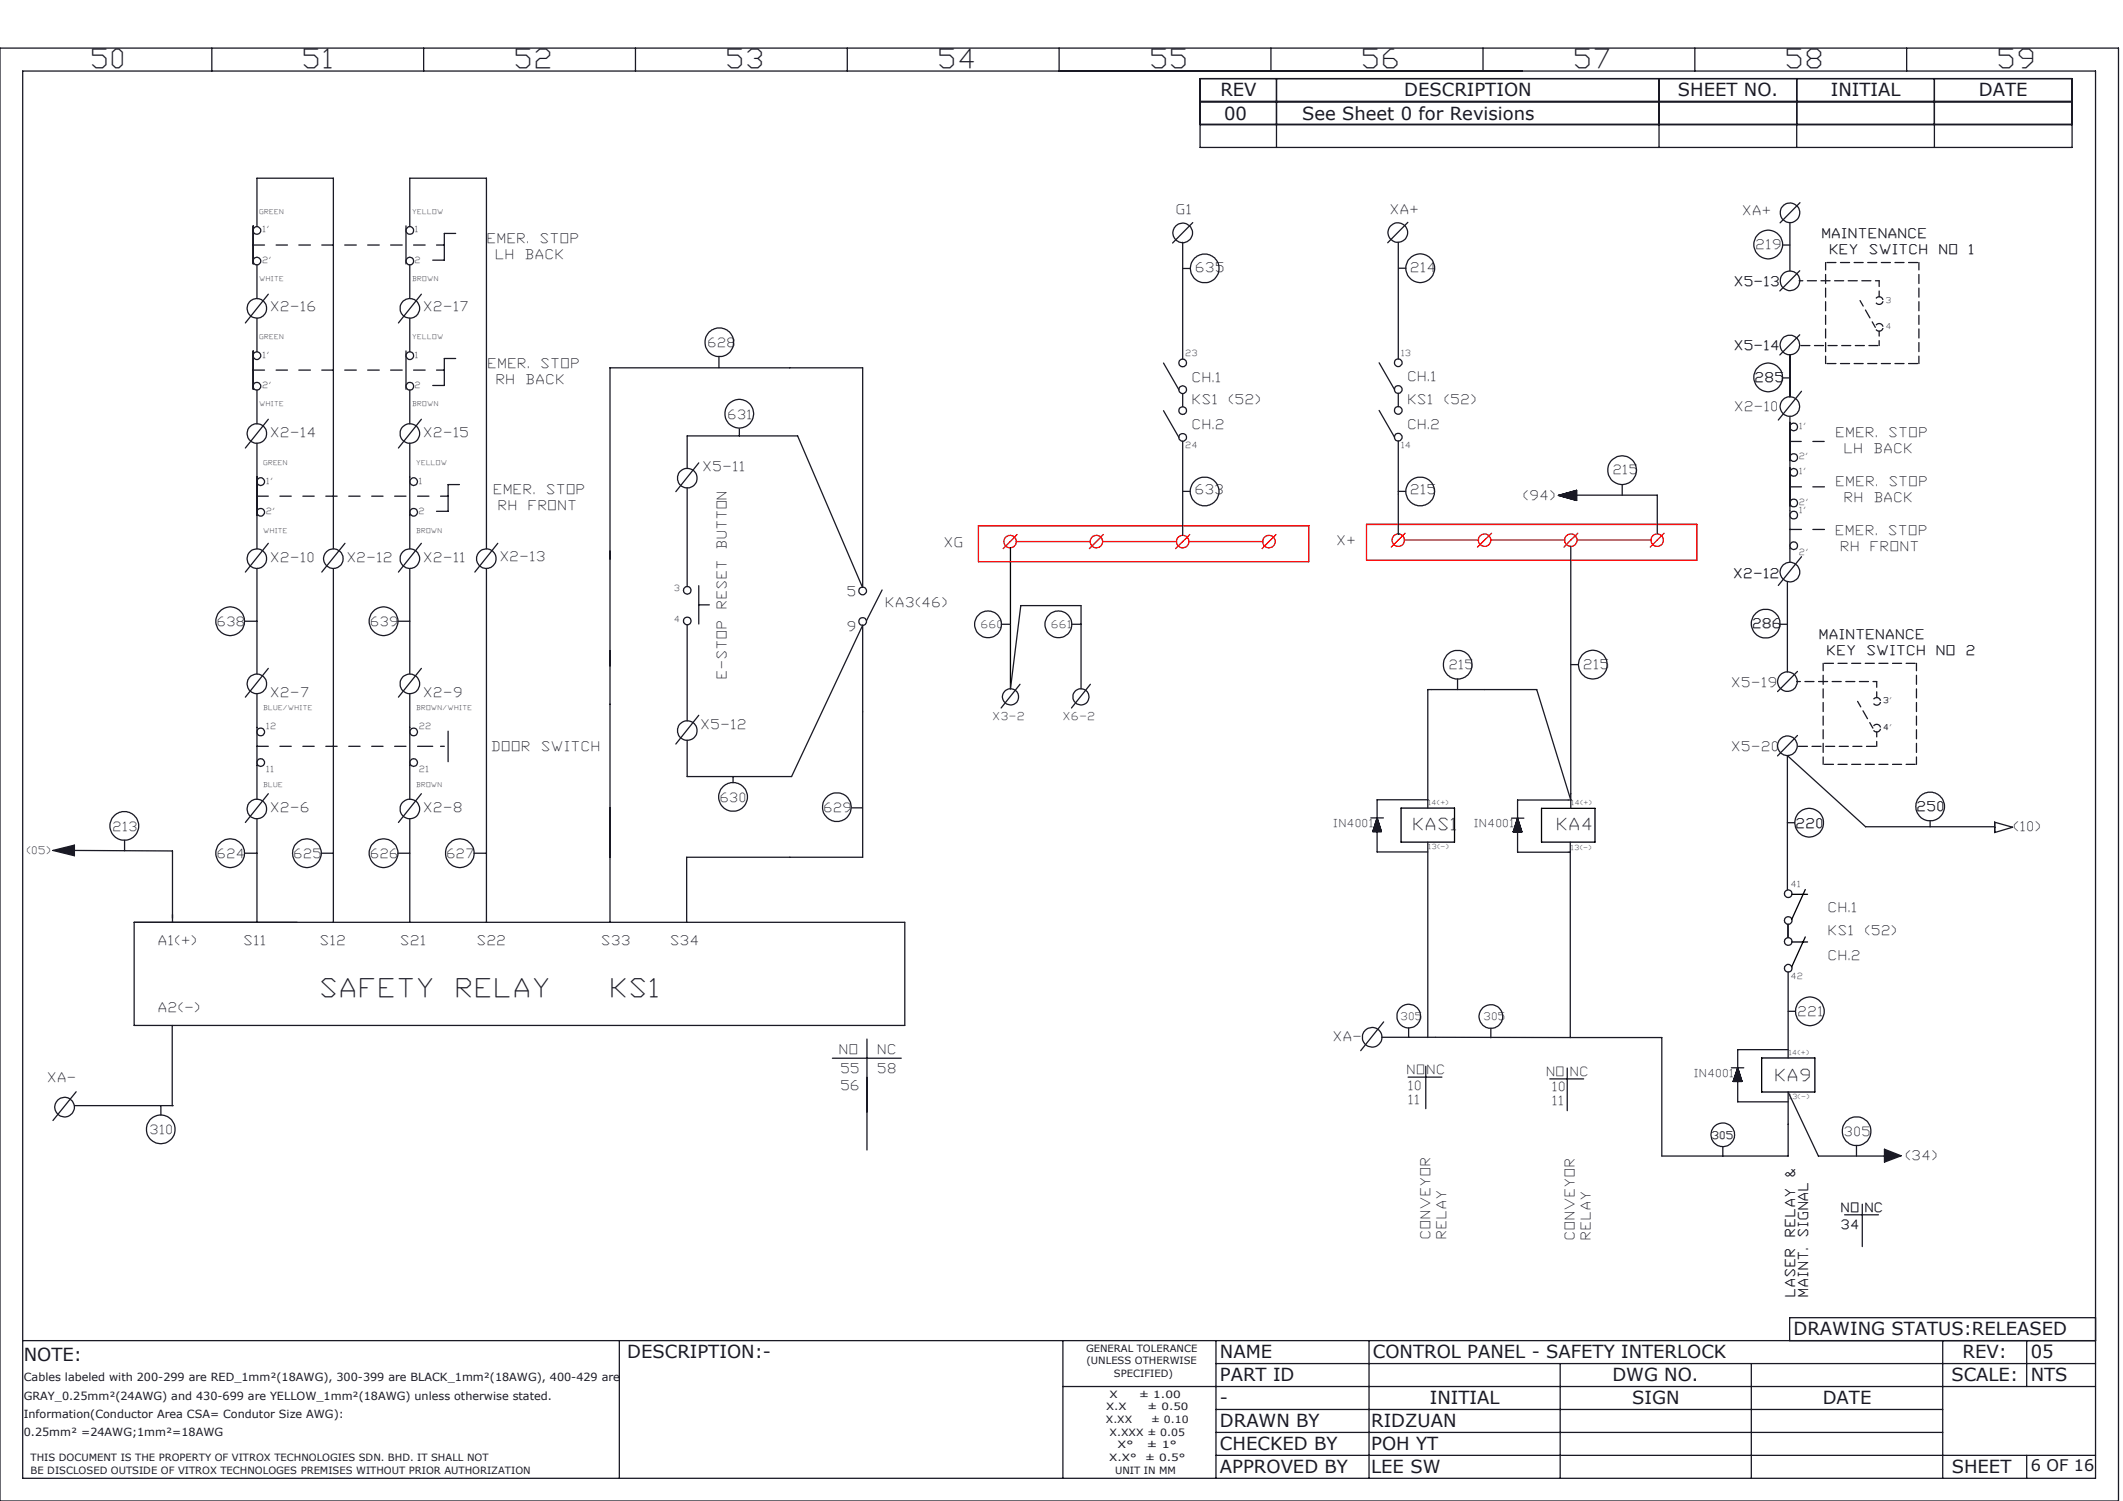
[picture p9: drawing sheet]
<svg xmlns="http://www.w3.org/2000/svg" width="297mm" height="210mm" viewBox="0 0 297 210" stroke-linecap="round" stroke-linejoin="round" font-family="sans-serif">
<g fill="none" stroke="#f00" stroke-width=".18">
<path d="M136.9 73.5h46.2v5.1h-46.2zM142.2 75.8h10.3M142.3 74.8l-2 2M154.3 75.8h10.3M154.3 74.8l-1.9 2M166.3 75.8h10.4M166.4 74.8l-1.9 2M178.5 74.8l-1.9 2M191.2 73.4h46.2v5h-46.2zM196.5 75.6h10.3M196.6 74.6l-2 1.9M208.6 75.6h10.3"/>
<path d="M208.7 74.6l-2 1.9M220.6 75.6h10.4M220.7 74.6l-1.9 1.9M232.8 74.6l-1.9 1.9"/>
<circle cx="141.3" cy="75.8" r=".86"/>
<circle cx="153.4" cy="75.8" r=".88"/>
<circle cx="165.5" cy="75.8" r=".87"/>
<circle cx="177.5" cy="75.8" r=".87"/>
<circle cx="195.6" cy="75.6" r=".86"/>
<circle cx="207.7" cy="75.6" r=".87"/>
<circle cx="219.8" cy="75.6" r=".87"/>
<circle cx="231.8" cy="75.6" r=".87"/>
</g>
<g fill="none" stroke="#191924" stroke-width=".18">
<path d="M0 6.7h296.4v203.3h-296.4zM3.2 9.9h290v196.9h-290zM29.6 6.7v3.2M59.3 6.7v3.2M88.9 6.7v3.2M118.5 6.7v3.2M148.2 6.7v3.2M167.9 11h122v9.6h-122zM167.9 14.2h122M167.9 17.4h122M177.8 6.7v3.2M178.6 11v9.6"/>
<path d="M207.5 6.7v3.2M232.1 11v9.6M237.1 6.7v3.2M251.4 11v9.6M266.7 6.7v3.2M270.6 11v9.6M35.4 31.6v5.3M35.4 34.3h1.6M35.9 31.7v-6.8h10.7v51.9M35.9 37.1v4.7M38.6 34.3h1.6M41.8 34.3h1.6"/>
<path d="M45 34.3h1.6M48.2 34.3h1.6M51.4 34.3h1.7M54.6 34.3h1.7M56.8 31.6v5.3M57.3 31.7v-6.8h10.8v51.9M57.3 37.1v4.7M57.9 34.3h1.6M61.1 34.3h1.1M63.7 32.7h-1.5v3.7h-1.7M165.5 33.9v16.3M165.5 37.6h1"/>
<path d="M166.9 31.1l-2.9 2.9M195.6 33.9v16.3M195.7 37.5h1M197 31.1l-2.9 2.9M249.4 34.3h1M251.8 28.4l-2.8 2.8M35.4 49.1v5.4M35.4 51.8h1.6M35.9 44.5v4.7M35.9 54.6v4.7M37.5 58.7l-3.2 4M37.5 41.2l-3.2 4"/>
<path d="M38.6 51.8h1.6M41.8 51.8h1.6M45 51.8h1.6M48.2 51.8h1.6M51.4 51.8h1.7M54.6 51.8h1.7M56.8 49.1v5.4M57.3 44.5v4.7M57.3 54.6v4.7M57.9 51.8h1.6M58.9 58.7l-3.2 4M58.9 41.2l-3.2 4"/>
<path d="M61.1 51.8h1.1M63.7 50.2h-1.5v3.7h-1.7M85.3 51.5h35.4v30.7M85.3 51.4v77.6M100.6 49.9v1.5M103.4 60v1M162.8 57.5l2.1 3.7M162.8 50.8l2.1 3.7M165.5 55.1v1.8M192.9 57.4l2.2 3.8M192.9 50.8l2.2 3.7M195.6 55v1.9"/>
<path d="M250.4 59.1v17.7M252 54.7l-3.2 4.1M35.9 62v14.8M35.9 79.5v14.8M35.9 69.4h1.6M37.5 76l-3.2 4M39.2 69.4h1.5M42.4 69.4h1.6M45.6 69.4h1.6M46.6 79.5v49.5M48.3 76l-3.3 4M48.8 69.4h1.6"/>
<path d="M52 69.4h1.6M55.2 69.4h1.6M57.3 62v14.8M57.3 79.5v14.8M58.4 69.4h1.6M58.9 76l-3.2 4M61.6 69.4h1.1M64.3 67.8h-1.6v3.7h-1.6M68.1 79.5v49.5M69.6 76l-3.2 4M96.1 65.5v-4.5h15.5l9 21.2M96.1 68.3v13.7"/>
<path d="M97.8 64.8l-3.3 4M165.5 61.7v13.2M165.5 68.7h1M195.6 74.7h.1M195.6 61.7v13M195.6 68.7h1M218 69.3l2.6-.7v1.4zM219.7 76.4v36.7M220.6 69.3h11.2v5.4M226.9 67.8v1.5M250.4 61.8h1.6M250.4 68.1h1.6"/>
<path d="M250.4 74.1h1.6M253.6 61.8h1.6M253.6 68.1h1.6M253.6 74.1h1.6M34.2 86.9h1.7M35.9 97v14.8M37.5 93.5l-3.2 4M55.7 86.9h1.6M57.3 97v14.8M58.9 93.5l-3.2 4M96.1 87.4v13.5M97.8 81.9v5.4"/>
<path d="M97.8 84.6h1.4M123.4 82.5l-2.2 4.3M140.1 87.3h1.3M142.7 95.7l-2.6 3.4M149.9 87.3h1.3M151.2 96.4v-11.7h-8.4l-1.4 11.7M152.5 95.7l-2.6 3.4M203.9 95v1.5M219.7 93h1.1M7.4 119l3-.8v1.5zM10.4 119l13.7 .1v9.9M17.4 117.6v1.4"/>
<path d="M34.2 119.4h1.7M35.9 114.5v14.5M35.9 104.4h1.6M37.5 111l-3.2 4.1M39.2 104.4h1.5M42.4 104.4h1.6M44.9 119.4h1.7M45.6 104.4h1.6M48.8 104.4h1.6M52 104.4h1.6M55.2 104.4h1.6M55.7 119.4h1.6"/>
<path d="M57.3 114.5v14.5M58.4 104.4h2.1M58.9 111l-3.2 4.1M61.6 104.4h.6M62.7 102.3v4.3M66.3 119.4h1.8M96.1 103.6v5h14.6l10-21.1v32.4h-24.6v9.1M97.8 100.1l-3.3 4M102.6 108.6v.9M119.2 113h1.4M191.8 114.4h1.7M192.7 114.4l.6 1.9h-1.2z"/>
<path d="M199.7 113.1v-16.6h15.3l4.7 15.4h-7.4v7.3h7.4M199.7 117.8v27.4M199.7 111.9h-7v7.3h7M211.5 114.5h1.7M212.3 114.5l.6 1.9h-1.2zM219.7 117.8v27.4M279 115l2.6 .7-2.6 .8zM18.8 129h107.8v14.5h-107.8zM250.2 129.3v1.9M10.4 154.7h13.7M10.7 152.7l-3.3 4.1M22.5 154.7v1.3"/>
<path d="M24.1 154.7h.1M24.1 143.5v11.2M116.5 148.1h9.6M121.3 145.4v15.5M193.3 145.1l39.2 .1v16.5M193.6 143l-3.2 4M197 150.7h4.7M197.1 143.8v1.3M199.5 149.2v5.9M208.6 143.9v1.3M216.8 150.9h4.7M219.3 149.4v6"/>
<path d="M242.2 149.4h1.7M243.1 149.4l.6 1.9h-1.2zM250.2 152.8l4.2 8.9h9.2M250.2 146.9h-7.1v7.3h7.1M250.2 141.5h1M258.1 170h4.7M259.7 160.3v1.4M260.5 168.5v5.9M263.6 160.8l2.4 .9-2.4 .9zM3.2 187.6h290M86.6 187.6v19.2M148.7 194h144.5"/>
<path d="M148.7 187.6v19.2M170.1 197.2h101.7M170.1 190.8h123.1M170.1 187.6v19.2M191.5 187.6v19.2M218.3 190.8v16M245 190.8v16M271.8 187.6v19.2M283.5 187.6v6.4M293.2 184.4h-42.8v3.2M170.1 203.6h123.1M170.1 200.4h101.7"/>
<path d="M283.5 203.6v3.2"/>
<circle cx="35.9" cy="32.2" r=".54"/>
<circle cx="35.9" cy="36.5" r=".53"/>
<circle cx="57.3" cy="32.2" r=".54"/>
<circle cx="57.3" cy="36.5" r=".52"/>
<circle cx="165.5" cy="32.6" r="1.36"/>
<circle cx="168.5" cy="37.6" r="2"/>
<circle cx="195.6" cy="32.5" r="1.36"/>
<circle cx="198.7" cy="37.5" r="2"/>
<circle cx="247.4" cy="34.2" r="2"/>
<circle cx="250.4" cy="29.8" r="1.36"/>
<circle cx="35.9" cy="43.2" r="1.36"/>
<circle cx="35.9" cy="54" r=".54"/>
<circle cx="35.9" cy="49.8" r=".53"/>
<circle cx="57.3" cy="54" r=".54"/>
<circle cx="57.3" cy="49.8" r=".52"/>
<circle cx="57.3" cy="43.2" r="1.36"/>
<circle cx="100.6" cy="47.9" r="2"/>
<circle cx="103.4" cy="57.9" r="2"/>
<circle cx="165.4" cy="50.8" r=".54"/>
<circle cx="165.5" cy="57.4" r=".52"/>
<circle cx="165.5" cy="54.5" r=".52"/>
<circle cx="195.6" cy="54.5" r=".54"/>
<circle cx="195.6" cy="57.4" r=".53"/>
<circle cx="195.6" cy="50.8" r=".53"/>
<circle cx="250.4" cy="56.9" r="1.38"/>
<circle cx="250.9" cy="59.7" r=".54"/>
<circle cx="35.9" cy="78.1" r="1.36"/>
<circle cx="35.9" cy="60.7" r="1.36"/>
<circle cx="36.5" cy="67.4" r=".54"/>
<circle cx="36.5" cy="71.7" r=".53"/>
<circle cx="46.6" cy="78.1" r="1.36"/>
<circle cx="57.3" cy="78.1" r="1.36"/>
<circle cx="57.3" cy="60.7" r="1.36"/>
<circle cx="57.9" cy="67.4" r=".54"/>
<circle cx="57.9" cy="71.7" r=".53"/>
<circle cx="68" cy="78.1" r="1.36"/>
<circle cx="96.1" cy="66.9" r="1.36"/>
<circle cx="165.5" cy="61.2" r=".52"/>
<circle cx="168.5" cy="68.8" r="2.01"/>
<circle cx="195.6" cy="61.2" r=".54"/>
<circle cx="198.7" cy="68.8" r="2.01"/>
<circle cx="226.9" cy="65.8" r="2"/>
<circle cx="250.9" cy="70.4" r=".54"/>
<circle cx="250.9" cy="76.3" r=".54"/>
<circle cx="250.9" cy="72.1" r=".54"/>
<circle cx="250.9" cy="66.1" r=".52"/>
<circle cx="250.9" cy="64" r=".52"/>
<circle cx="32.2" cy="86.9" r="2"/>
<circle cx="35.9" cy="95.7" r="1.36"/>
<circle cx="53.7" cy="86.9" r="2"/>
<circle cx="57.3" cy="95.7" r="1.36"/>
<circle cx="96.2" cy="82.6" r=".54"/>
<circle cx="96.2" cy="86.9" r=".53"/>
<circle cx="120.7" cy="87" r=".54"/>
<circle cx="120.7" cy="82.7" r=".53"/>
<circle cx="138.2" cy="87.3" r="1.87"/>
<circle cx="141.4" cy="97.5" r="1.13"/>
<circle cx="148.1" cy="87.3" r="1.87"/>
<circle cx="151.2" cy="97.5" r="1.14"/>
<circle cx="203.9" cy="93" r="2.01"/>
<circle cx="222.8" cy="93" r="2.01"/>
<circle cx="17.4" cy="115.6" r="2"/>
<circle cx="32.2" cy="119.4" r="2"/>
<circle cx="35.9" cy="113.2" r="1.36"/>
<circle cx="36.5" cy="106.7" r=".54"/>
<circle cx="36.5" cy="102.4" r=".54"/>
<circle cx="42.9" cy="119.4" r="2"/>
<circle cx="53.7" cy="119.4" r="2"/>
<circle cx="57.3" cy="113.2" r="1.36"/>
<circle cx="57.9" cy="106.7" r=".54"/>
<circle cx="57.9" cy="102.4" r=".54"/>
<circle cx="64.3" cy="119.4" r="2"/>
<circle cx="96.1" cy="102.2" r="1.36"/>
<circle cx="102.6" cy="111.5" r="2"/>
<circle cx="117.1" cy="112.9" r="2.01"/>
<circle cx="250.2" cy="135.5" r=".54"/>
<circle cx="250.2" cy="131.7" r=".54"/>
<circle cx="250.2" cy="125" r=".53"/>
<circle cx="250.2" cy="128.8" r=".53"/>
<circle cx="9" cy="154.9" r="1.37"/>
<circle cx="22.5" cy="158" r="2"/>
<circle cx="191.9" cy="145.1" r="1.37"/>
<circle cx="197.1" cy="142.2" r="1.66"/>
<circle cx="208.6" cy="142.2" r="1.65"/>
<circle cx="253.2" cy="141.5" r="2"/>
<circle cx="259.7" cy="158.3" r="2.01"/>
</g>
<path d="M141.4 76.6v19.8M196 113.1h7.5v4.7h-7.5zM215.7 113.1h7.4v4.7h-7.4zM250.1 129.3v1.9M250.6 125.1h2.3M250.6 131.8h2.3M252.6 124.5l-2 4.1M252.6 131.1l-2 4.2M246.5 148h7.4v4.8h-7.4z" fill="none" stroke="#000" stroke-width=".18"/>
<path d="M192.7 114.4l-.6 1.9h.6zM192.7 114.4v1.9h.6zM212.3 114.5l-.6 1.9h.6zM212.3 114.5v1.9h.6zM243.1 149.4l-.6 1.9h.6zM243.1 149.4v1.9h.6zM7.4 119l3 .7v-1.5zM263.6 160.8v1.8l2.4-.9zM218 69.3l2.6 .7v-1.4z" fill-rule="evenodd" fill="#191924"/>
<g fill="none" stroke="#191924" stroke-width=".18">
<path d="M250.4 31.1v6.8M251.8 37.9l-2.8 2.8M249.4 52.9h1M250.4 49.6v5.9M250.4 58.3v.8M251.8 46.8l-2.8 2.9M250.4 76.8v1.9M252 77.9l-3.2 4M249 87.3h1M250 81.4v12.6M251.5 93.9l-2.8 2.9M250 115.1h1.1"/>
<path d="M251.5 102.9l-2.8 2.9M270 114.9v.8M279 115.7h-18l-11-10v18.8M250.2 136v12M250.2 152.8v8.9h-17.7M241 160.4v1.3"/>
<circle cx="250.4" cy="39.3" r="1.37"/>
<circle cx="247.4" cy="52.8" r="2"/>
<circle cx="250.4" cy="48.3" r="1.38"/>
<circle cx="247" cy="87.2" r="2.01"/>
<circle cx="250.1" cy="95.4" r="1.36"/>
<circle cx="250.4" cy="80.1" r="1.36"/>
<circle cx="250.1" cy="104.3" r="1.36"/>
<circle cx="253.1" cy="115.1" r="2"/>
<circle cx="270" cy="112.8" r="2"/>
<circle cx="241" cy="158.8" r="1.66"/>
</g>
<path d="M263.4 42.1a.54 .54 0 0 0-.7-.5 .54 .54 0 0 0-.1 .9 .54 .54 0 0 0 .8-.3v-.1M263.4 45.8a.54 .54 0 0 0-.7-.5 .54 .54 0 0 0-.1 .9 .54 .54 0 0 0 .8-.3v-.1M263.1 98.1a.54 .54 0 0 0-.8-.5 .54 .54 0 0 0-.1 1 .54 .54 0 0 0 .9-.4v-.1M263.1 101.9a.54 .54 0 0 0-.8-.5 .54 .54 0 0 0-.1 .9 .54 .54 0 0 0 .9-.3v-.1" fill="none" stroke="#191924" stroke-width=".18" stroke-dasharray="1.3 .6" stroke-dashoffset="-.1" stroke-linecap="butt"/>
<path d="M262.9 46.3v2M262.5 102.4v2" fill="none" stroke="#191924" stroke-width=".18" stroke-dasharray="1.3 .6" stroke-dashoffset=".6"/>
<path d="M260.2 42.1l2.2 3.7M259.9 98.1l2.1 3.8" fill="none" stroke="#191924" stroke-width=".18" stroke-dasharray="1.3 .6" stroke-dashoffset=".4"/>
<path d="M255.4 36.7h13M251.8 48.3h11.1M268.4 50.9h-13M255.1 92.8h13M251.4 104.4h11.1M268.1 106.9h-13" fill="none" stroke="#191924" stroke-width=".18" stroke-dasharray="1.3 .6" stroke-dashoffset="-.2"/>
<path d="M268.4 36.7v14.2M255.4 50.9v-14.2M268.1 92.8v14.1M255.1 106.9v-14.1" fill="none" stroke="#191924" stroke-width=".18" stroke-dasharray="1.3 .6" stroke-dashoffset=".2"/>
<path d="M262.9 39.3v2.2M262.5 95.4v2.2" fill="none" stroke="#191924" stroke-width=".18" stroke-dasharray="1.3 .6" stroke-dashoffset=".5"/>
<path d="M251.7 39.3h11.2M251.3 95.4h11.2" fill="none" stroke="#191924" stroke-width=".18" stroke-dasharray="1.3 .6" stroke-dashoffset=".7"/>
<g font-size="3.6" fill="#191924">
<text x="13" y="9.6">50</text>
<text x="42.6" y="9.6">51</text>
<text x="72.3" y="9.6">52</text>
<text x="101.9" y="9.6">53</text>
<text x="131.5" y="9.6">54</text>
<text x="161.2" y="9.6">55</text>
<text x="190.8" y="9.6">56</text>
<text x="220.4" y="9.6">57</text>
<text x="250.1" y="9.6">58</text>
<text x="279.7" y="9.6">59</text>
</g>
<g font-size="3.5" fill="#191924">
<text x="45.1" y="139.5">SAFETY</text>
<text x="64" y="139.5">RELAY</text>
<text x="85.6" y="139.5">KS1</text>
</g>
<g font-size="2.5" fill="#191924">
<text x="170.7" y="13.4">REV</text>
<text x="171.2" y="16.7">00</text>
<text x="182.2" y="16.8">See Sheet 0 for Revisions</text>
<text x="196.4" y="13.4">DESCRIPTION</text>
<text x="234.7" y="13.4">SHEET NO.</text>
<text x="256.1" y="13.4">INITIAL</text>
<text x="276.9" y="13.4">DATE</text>
<text x="3.3" y="190.5">NOTE:</text>
<text x="87.7" y="190">DESCRIPTION:-</text>
<text x="170.7" y="190">NAME</text>
<text x="192.1" y="190">CONTROL PANEL - SAFETY INTERLOCK</text>
<text x="250.9" y="186.8">DRAWING STATUS:RELEASED</text>
<text x="274.6" y="190">REV:</text>
<text x="284.1" y="190">05</text>
<text x="170.7" y="193.2">PART ID</text>
<text x="170.7" y="196.4">-</text>
<text x="200" y="196.4">INITIAL</text>
<text x="225.6" y="193.2">DWG NO.</text>
<text x="228.3" y="196.4">SIGN</text>
<text x="255" y="196.4">DATE</text>
<text x="273" y="193.2">SCALE:</text>
<text x="284.1" y="193.2">NTS</text>
<text x="170.7" y="199.6">DRAWN BY</text>
<text x="170.7" y="202.8">CHECKED BY</text>
<text x="191.8" y="202.9">POH YT</text>
<text x="191.8" y="199.7">RIDZUAN</text>
<text x="170.7" y="206">APPROVED BY</text>
<text x="191.8" y="206.1">LEE SW</text>
<text x="273" y="206">SHEET</text>
</g>
<g font-size="2.3" fill="#191924">
<text x="197.8" y="116.1">KAS1</text>
<text x="217.9" y="116.1">KA4</text>
<text x="248.5" y="151.2">KA9</text>
</g>
<text font-size="2.2" fill="#191924" x="284.1" y="205.8">6 OF 16</text>
<g font-size="1.8" fill="#191924">
<text x="164.7" y="29.9">G1</text>
<text x="194.6" y="29.9">XA+</text>
<text x="68.3" y="34">EMER.</text>
<text x="75.7" y="34">STOP</text>
<text x="243.9" y="30.1">XA+</text>
<text x="245.8" y="34.8">219</text>
<text x="255" y="33.3">MAINTENANCE</text>
<text x="256.1" y="35.5">KEY</text>
<text x="261.6" y="35.5">SWITCH</text>
<text x="271.4" y="35.5">NO</text>
<text x="275.5" y="35.5">1</text>
<text x="69.4" y="36.3">LH</text>
<text x="73.6" y="36.3">BACK</text>
<text x="167.4" y="38.1">635</text>
<text x="197.5" y="38.1">214</text>
<text x="242.7" y="40">X5-13</text>
<text x="38" y="43.6">X2-16</text>
<text x="59.4" y="43.6">X2-17</text>
<text x="68.4" y="51.5">EMER.</text>
<text x="69.5" y="53.7">RH</text>
<text x="73.7" y="53.7">BACK</text>
<text x="75.8" y="51.5">STOP</text>
<text x="99.2" y="48.6">628</text>
<text x="166.9" y="53.4">CH.1</text>
<text x="197.1" y="53.4">CH.1</text>
<text x="242.7" y="49">X5-14</text>
<text x="245.6" y="53.5">285</text>
<text x="102" y="58.6">631</text>
<text x="166.9" y="56.6">KS1</text>
<text x="172" y="56.6">(52)</text>
<text x="197.1" y="56.6">KS1</text>
<text x="202.2" y="56.6">(52)</text>
<text x="242.8" y="57.5">X2-10</text>
<text x="38" y="61.1">X2-14</text>
<text x="59.4" y="61.1">X2-15</text>
<text x="98.5" y="65.9">X5-11</text>
<text x="166.9" y="60.1">CH.2</text>
<text x="197.1" y="60">CH.2</text>
<text x="257" y="61.1">EMER.</text>
<text x="258.1" y="63.3">LH</text>
<text x="262.3" y="63.3">BACK</text>
<text x="264.4" y="61.1">STOP</text>
<text x="69.2" y="69.1">EMER.</text>
<text x="69.8" y="71.4">RH</text>
<text x="74" y="71.4">FRONT</text>
<text x="76.6" y="69.1">STOP</text>
<text x="167.3" y="69.2">633</text>
<text x="197.5" y="69.2">215</text>
<text x="213.2" y="69.9">(94)</text>
<text x="225.8" y="66.4">215</text>
<text x="257" y="68">EMER.</text>
<text x="258.1" y="70.2">RH</text>
<text x="262.3" y="70.2">BACK</text>
<text x="264.4" y="68">STOP</text>
<text x="101.7" y="76.7" transform="rotate(-90 101.7 76.7)">BUTTON</text>
<text x="132.2" y="76.5">XG</text>
<text x="187.1" y="76.3">X+</text>
<text x="256.9" y="74.9">EMER.</text>
<text x="257.6" y="77.1">RH</text>
<text x="261.8" y="77.1">FRONT</text>
<text x="264.4" y="74.9">STOP</text>
<text x="38" y="78.6">X2-10</text>
<text x="48.7" y="78.6">X2-12</text>
<text x="59.4" y="78.6">X2-11</text>
<text x="70.1" y="78.5">X2-13</text>
<text x="118.7" y="83.4">5</text>
<text x="242.7" y="80.9">X2-12</text>
<text x="30.5" y="87.6">638</text>
<text x="52" y="87.6">639</text>
<text x="101.7" y="85.1" transform="rotate(-90 101.7 85.1)">RESET</text>
<text x="118.7" y="88.3">9</text>
<text x="124" y="84.9">KA3(46)</text>
<text x="245.3" y="87.9">286</text>
<text x="254.6" y="89.4">MAINTENANCE</text>
<text x="101.7" y="94.8" transform="rotate(-90 101.7 94.8)">E-STOP</text>
<text x="202.9" y="93.6">215</text>
<text x="221.7" y="93.6">215</text>
<text x="255.7" y="91.6">KEY</text>
<text x="261.3" y="91.6">SWITCH</text>
<text x="271" y="91.6">NO</text>
<text x="275.2" y="91.6">2</text>
<text x="38" y="97.6">X2-7</text>
<text x="59.4" y="97.6">X2-9</text>
<text x="98.2" y="102">X5-12</text>
<text x="242.4" y="96.1">X5-19</text>
<text x="68.9" y="105">DOOR</text>
<text x="75.9" y="105">SWITCH</text>
<text x="242.4" y="105.1">X5-20</text>
<text x="38" y="113.6">X2-6</text>
<text x="59.4" y="113.6">X2-8</text>
<text x="100.9" y="112.2">630</text>
<text x="115.4" y="113.6">629</text>
<text x="268.3" y="113.5">250</text>
<text x="15.9" y="116.2">213</text>
<text x="251.4" y="115.8">220</text>
<text x="281.8" y="116.2">(10)</text>
<text x="30.5" y="120.1">624</text>
<text x="41.3" y="120.1">625</text>
<text x="52" y="120.1">626</text>
<text x="62.6" y="120.1">627</text>
<text x="255.9" y="127.6">CH.1</text>
<text x="255.9" y="130.9">KS1</text>
<text x="261" y="130.9">(52)</text>
<text x="22.3" y="132.2">A1(+)</text>
<text x="34.2" y="132.2">S11</text>
<text x="44.9" y="132.2">S12</text>
<text x="56.2" y="132.2">S21</text>
<text x="66.9" y="132.2">S22</text>
<text x="84.3" y="132.2">S33</text>
<text x="93.9" y="132.2">S34</text>
<text x="255.9" y="134.3">CH.2</text>
<text x="22.3" y="141.6">A2(-)</text>
<text x="251.7" y="142.2">221</text>
<text x="117.5" y="147.5">NO</text>
<text x="122.9" y="147.5">NC</text>
<text x="186.6" y="145.7">XA-</text>
<text x="6.8" y="151.4">XA-</text>
<text x="117.8" y="150.2">55</text>
<text x="117.8" y="152.5">56</text>
<text x="122.9" y="150.2">58</text>
<text x="197" y="150.2">NO</text>
<text x="197.1" y="154.5">11</text>
<text x="197.1" y="152.5">10</text>
<text x="199.7" y="150.2">NC</text>
<text x="216.5" y="150.6">NO</text>
<text x="217.3" y="152.6">10</text>
<text x="217.3" y="154.6">11</text>
<text x="219.8" y="150.6">NC</text>
<text x="21.1" y="158.6">310</text>
<text x="258.1" y="159">305</text>
<text x="251.1" y="164.6" transform="rotate(-90 251.1 164.6)">&amp;</text>
<text x="266.7" y="162.2">(34)</text>
<text x="200.1" y="173.2" transform="rotate(-90 200.1 173.2)">CONVEYOR</text>
<text x="202.3" y="173.2" transform="rotate(-90 202.3 173.2)">RELAY</text>
<text x="220.3" y="173.3" transform="rotate(-90 220.3 173.3)">CONVEYOR</text>
<text x="222.5" y="173.3" transform="rotate(-90 222.5 173.3)">RELAY</text>
<text x="251.1" y="172.9" transform="rotate(-90 251.1 172.9)">RELAY</text>
<text x="253" y="172.9" transform="rotate(-90 253 172.9)">SIGNAL</text>
<text x="257.7" y="171.9">34</text>
<text x="257.7" y="169.6">NO</text>
<text x="261" y="169.6">NC</text>
<text x="251.1" y="181.3" transform="rotate(-90 251.1 181.3)">LASER</text>
<text x="253" y="181.3" transform="rotate(-90 253 181.3)">MAINT.</text>
</g>
<g font-size="1.6" fill="#191924">
<text x="3.3" y="193.2">Cables labeled with 200-299 are RED_1mm²(18AWG), 300-399 are BLACK_1mm²(18AWG), 400-429 are</text>
<text x="3.3" y="195.8">GRAY_0.25mm²(24AWG) and 430-699 are YELLOW_1mm²(18AWG) unless otherwise stated.</text>
<text x="3.3" y="198.4">Information(Conductor Area CSA= Condutor Size AWG):</text>
<text x="3.3" y="200.9">0.25mm² =24AWG;1mm²=18AWG</text>
</g>
<g font-size="1.5" fill="#191924">
<text x="139" y="100.7">X3-2</text>
<text x="148.8" y="100.7">X6-2</text>
<text x="186.7" y="115.7">IN4001</text>
<text x="206.3" y="115.7">IN4001</text>
<text x="237.1" y="150.6">IN4001</text>
</g>
<g font-size="1.4" fill="#191924">
<text x="137.4" y="87.9">660</text>
<text x="147.2" y="87.9">661</text>
<text x="3.8" y="119.5">(05)</text>
<text x="196.1" y="142.7">305</text>
<text x="207.7" y="142.7">305</text>
<text x="239.6" y="159.3">305</text>
<text x="151.9" y="189.1">GENERAL TOLERANCE</text>
<text x="152" y="190.9">(UNLESS OTHERWISE</text>
<text x="154.7" y="197.3">X.X</text>
<text x="155.2" y="195.5">X</text>
<text x="155.8" y="192.7">SPECIFIED)</text>
<text x="159.4" y="195.5">± 1.00</text>
<text x="160.5" y="197.3">± 0.50</text>
<text x="154.7" y="199.1">X.XX</text>
<text x="155.2" y="200.9">X.XXX ± 0.05</text>
<text x="156.4" y="202.6">X°</text>
<text x="160.4" y="202.6">± 1°</text>
<text x="161.1" y="199.1">± 0.10</text>
<text x="4.3" y="204.4">THIS DOCUMENT IS THE PROPERTY OF VITROX TECHNOLOGIES SDN. BHD. IT SHALL NOT</text>
<text x="4.3" y="206.2">BE DISCLOSED OUTSIDE OF VITROX TECHNOLOGES PREMISES WITHOUT PRIOR AUTHORIZATION</text>
<text x="155.2" y="204.4">X.X°</text>
<text x="156" y="206.2">UNIT IN MM</text>
<text x="160.2" y="204.4">± 0.5°</text>
</g>
<g font-size="1.2" fill="#191924">
<text x="36.8" y="32.5">1'</text>
<text x="58.1" y="32.5">1</text>
<text x="36.8" y="36.8">2'</text>
<text x="58.1" y="36.8">2</text>
<text x="36.8" y="50">1'</text>
<text x="58.1" y="50">1</text>
<text x="165.9" y="49.8">23</text>
<text x="196.1" y="49.8">13</text>
<text x="36.8" y="54.3">2'</text>
<text x="58.1" y="54.3">2</text>
<text x="165.9" y="62.7">24</text>
<text x="196.1" y="62.6">14</text>
<text x="251.8" y="60">1'</text>
<text x="251.8" y="64.3">2'</text>
<text x="37.3" y="71.9">2'</text>
<text x="37.3" y="67.7">1'</text>
<text x="58.7" y="71.9">2</text>
<text x="58.7" y="67.7">1</text>
<text x="251.8" y="66.4">1'</text>
<text x="251.8" y="70.6">2'</text>
<text x="251.8" y="71.7">1'</text>
<text x="251.8" y="77.6">2'</text>
<text x="94.4" y="82.7">3</text>
<text x="94.4" y="87">4</text>
<text x="37.3" y="102.1">12</text>
<text x="37.3" y="107.9">11</text>
<text x="58.7" y="107.9">21</text>
<text x="58.7" y="102.1">22</text>
<text x="250.6" y="124.1">41</text>
<text x="250.6" y="136.9">42</text>
</g>
<g font-size="1.1" fill="#191924">
<text x="263.9" y="42.3">3</text>
<text x="263.9" y="46.1">4</text>
<text x="263.6" y="98.4">3'</text>
<text x="263.6" y="98.4">3</text>
<text x="263.6" y="102.1">4'</text>
<text x="263.6" y="102.1">4</text>
</g>
<g font-size="1" fill="#191924">
<text x="199.9" y="112.6">14(+)</text>
<text x="219.9" y="112.7">14(+)</text>
<text x="199.9" y="118.8">13(-)</text>
<text x="219.9" y="118.9">13(-)</text>
<text x="250.3" y="147.6">14(+)</text>
<text x="250.3" y="153.8">13(-)</text>
</g>
<g font-size=".9" fill="#191924">
<text x="36.4" y="29.9">GREEN</text>
<text x="57.8" y="29.9">YELLOW</text>
<text x="36.4" y="39.3">WHITE</text>
<text x="57.8" y="39.3">BROWN</text>
<text x="36.4" y="47.4">GREEN</text>
<text x="57.8" y="47.4">YELLOW</text>
<text x="36.4" y="56.8">WHITE</text>
<text x="57.8" y="56.8">BROWN</text>
<text x="36.9" y="65.1">GREEN</text>
<text x="58.3" y="65.1">YELLOW</text>
<text x="36.9" y="74.6">WHITE</text>
<text x="58.3" y="74.6">BROWN</text>
<text x="36.9" y="99.3">BLUE/WHITE</text>
<text x="58.3" y="99.3">BROWN/WHITE</text>
<text x="36.9" y="110.2">BLUE</text>
<text x="58.3" y="110.2">BROWN</text>
</g>
</svg>
